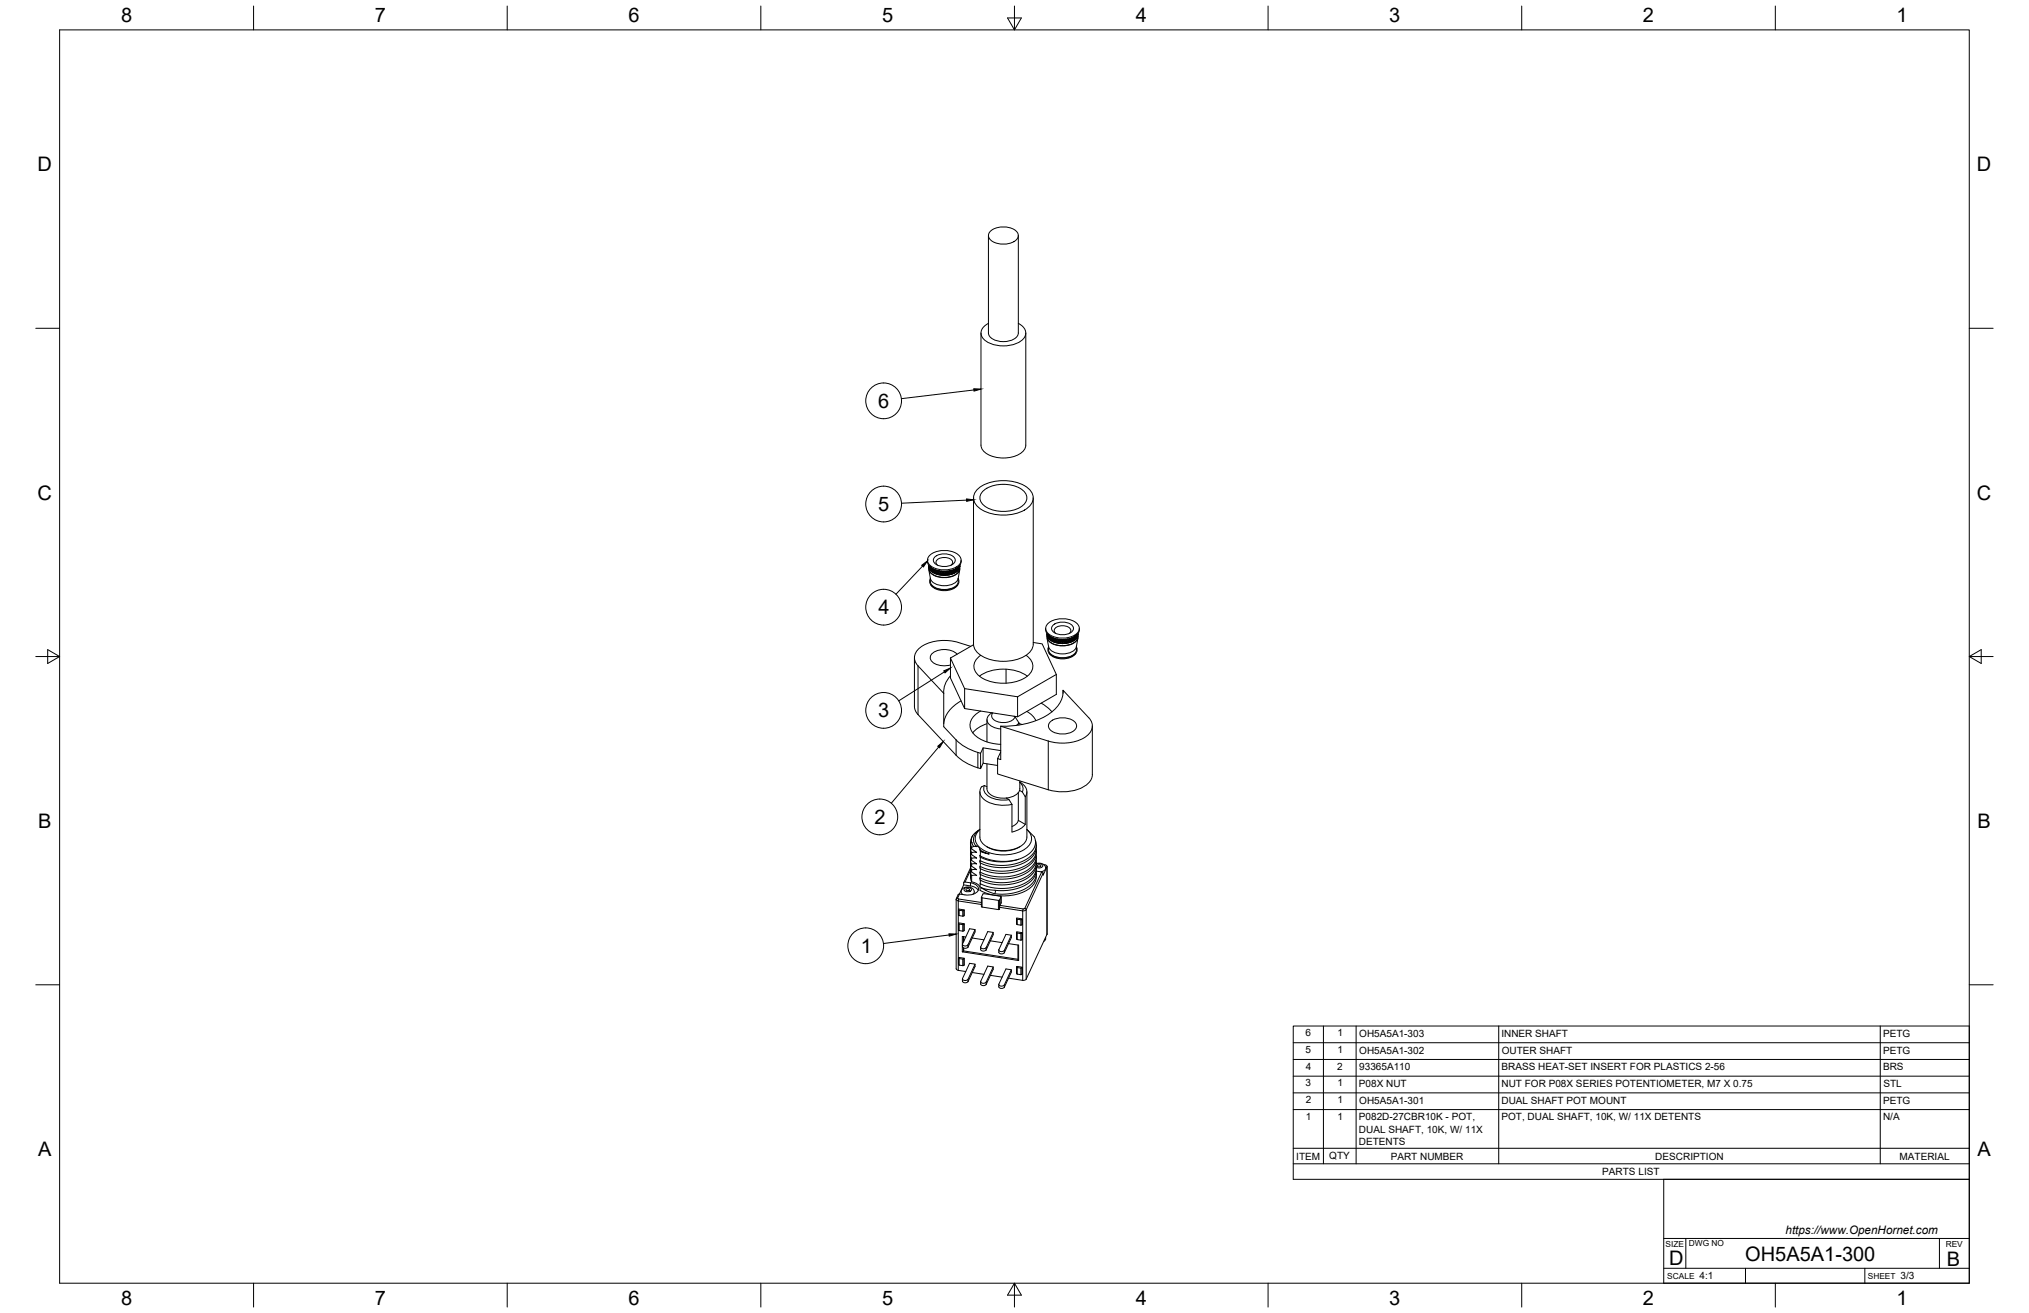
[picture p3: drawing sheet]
<svg xmlns="http://www.w3.org/2000/svg" width="864mm" height="559mm" viewBox="0 0 864 559" stroke-linecap="round" stroke-linejoin="round" font-family="sans-serif">
<!-- layer: Visible -->
<g fill="none" stroke="#000" stroke-width=".43">
<path d="M421.8 98.1a9.1 9.1 0 0 1 11.1 .6 2.91 2.91 0 0 1-2.1 4.5 8.5 8.5 0 0 1-9.9-2 2.44 2.44 0 0 1 .9-3.1zM420.7 100.2v41.5a5 5 0 0 0 5.2 3.6 7.2 7.2 0 0 0 7.4-2.9l.1-42.2M420.7 137.6a4.2 4.2 0 0 0-2.5 6.1 13 13 0 0 0 14.3 2.5 5.1 5.1 0 0 0 4-5.4l-1.4-2-1.7-1.2M417.5 141.7v47.7a6.3 6.3 0 0 0 5.5 5 13.4 13.4 0 0 0 12.7-2.7l.9-2.3v-47.7M414.4 211.9v62.2a7.3 7.3 0 0 0 5.4 6 18.5 18.5 0 0 0 18.5-2.5 5.1 5.1 0 0 0 1.5-3.5v-62.2M416.1 208.1a18.4 18.4 0 0 1 21.9 0 5 5 0 0 1-.9 8.3 18.8 18.8 0 0 1-21-.8 4.8 4.8 0 0 1 0-7.5zM418.3 209.2a14.3 14.3 0 0 1 17.6 0 4.1 4.1 0 0 1-1.8 6.8 14.7 14.7 0 0 1-15.8-1.4 3.7 3.7 0 0 1 0-5.4zM394.8 238.4a4.3 4.3 0 0 0 3.8 4.3 9.6 9.6 0 0 0 10.1-2.4l.4-1.9M395.5 236.6a10.1 10.1 0 0 1 12.8 0 2.98 2.98 0 0 1-1.3 4.7 10.4 10.4 0 0 1-11.5-1 2.65 2.65 0 0 1 0-3.7zM398 236.9a6.6 6.6 0 0 1 8.2 .5 2.46 2.46 0 0 1-2.3 3.5 5.7 5.7 0 0 1-6.6-2 1.83 1.83 0 0 1 .7-2zM395.3 240.8l.3 .6M395.3 240.6l.1 .1"/>
<path d="M395.3 240.8l.4 .3M395.3 240.9l-.1 .2M395.3 242.4l.7 3.8a6.2 6.2 0 0 0 6.9 3 5.1 5.1 0 0 0 4.9-3l.7-3.8M395.4 240.7l-.1 .1M395.4 241.4a4.2 4.2 0 0 0 4.4 4.3 8.3 8.3 0 0 0 8.5-2.7l.2-1.6M395.4 241.4l.1 .2M395.4 241.8h.1M395.4 241.7v.1M395.5 241.9a4.2 4.2 0 0 0 4.2 3.6 7.6 7.6 0 0 0 8.6-2.8l.1-.8M395.5 241.5l-.1 .2M395.6 241.4l-.4-.3 .2 .3M395.6 241.5l.5 .2"/>
<path d="M395.6 241.3l-.1 .2M395.6 241.5l.3 .5M395.6 241l.1 .1M395.7 241.1l-.1 .4M395.7 241.1l-.3 .6M395.7 241.1l-.1 .2M395.7 241.1h.1M395.8 242.2l.1 .3M395.8 241.1l-.2 .4M395.8 241.2h.1M395.8 241.2l.1 .1M395.8 241.2l.3 .5"/>
<path d="M395.9 242l-.1 .2M395.9 242l-.5-.3 .4 .5M395.9 242l-.2 .4M396 246.3a2.95 2.95 0 0 0 2.2 4.1 8.7 8.7 0 0 0 9.7-1.8l.3-1.1-.3-1.2M396 246a4 4 0 0 0 3.9 4.7 7 7 0 0 0 7.9-2.6l.1-2.1M396.1 241.7v.4M396.1 241.7l-.2 .3M396.1 241.7l.2-.2-.2 .6M396.1 241.7l-.3 .7 .1-.4M396.1 242.1l.5 .2M396.1 242.1l.3 .5M396.1 248.9l.3 .4"/>
<path d="M396.2 242.8l.3 .3M396.3 242.6l-.5-.2 .4 .4M396.3 242.6l-.1 .4M396.3 242.6l.1 .4M396.3 242.6l-.1 .2M396.4 241.6v.2M396.4 241.8l.5 .2M396.4 241.8l.2 .5M396.4 249.2a8.2 8.2 0 0 0 11 0M396.5 241.6l-.1 .2M396.6 242.3l.2 .4M396.7 242.3l-.3 .3"/>
<path d="M396.7 242.3l-.3 .7M396.8 243.3l.4 .3M396.8 242.7l.6 .1M396.8 242.6l.2 .5M396.9 242.9l.1 .2M397 242l-.2 .6M397 242l-.3 .3M397 243.1l-.6-.1 .4 .3M397 243.1l-.1 .4M397 243.1l.2 .5M397 243.1l.2 .4M397 243.1l-.2 .2"/>
<path d="M397 242l.2 .3M397 242l.4 .8M397.2 242.3l.6 .1M397.2 242.3l.2 .5M397.2 243.6l.3 .2M397.2 242.1v.2M397.4 242.8l.2 .3M397.4 242.8l-.2 .7M397.4 242.8l.4 .8M397.5 243.8l.5 .3M397.6 243.1l.6 .1M397.6 243.1l.2 .5"/>
<path d="M397.8 242.3v.1M397.8 242.4h.1M397.8 243.6l-.6-.1 .1 .3M397.8 243.6l-.1 .4M397.8 243.6l.2 .5M397.8 242.4l.3 .4M397.8 242.4l-.2 .7M397.8 243.6l-.3 .2M397.8 242.4l-.8 .7M397.8 242.4l.4 .8M398 244.1h.1M398 244.1l.4 .1"/>
<path d="M398.1 242.8h.6M398.1 242.7l.1 .5M398.1 242.5v.3M398.2 243.2l-.1 .7-.3-.3M398.2 243.2l1.4 .6M398.2 243.2l-.4 .4M398.2 243.2l.5 .8M398.4 244.2l.6 .2M398.6 242.7l.1 .1M398.7 242.7v.1M398.7 244l-.6-.1 .1 .3M398.7 244l-.1 .4"/>
<path d="M398.7 244l.3 .4M398.7 244l.4 .3M398.7 242.8l1 .3M398.7 242.8v1.2M398.7 242.8l.5 .7M398.7 244l-.3 .2M398.7 242.8l-.5 .4M398.8 242.7l-.1 .1M399 244.4h.1M399 244.4l1 .2M399.1 240.6a1.69 1.69 0 0 1-.6-2 1.69 1.69 0 0 1 1.6-1.1 4 4 0 0 1 5.4 1.8l-.7 1.3M399.1 243.1l.1 .4"/>
<path d="M399.1 242.8v.3M399.2 243.5l-.1 .8M399.2 243.5l.5 .7M399.2 243.5l-.5 .5M399.6 242.9l.1 .2M399.6 243.8l.1 .4M399.7 242.9v.1M399.7 243.1l-.1 .7M399.7 244.2l-.6 .1v.2M399.7 244.2l-.1 .5M399.7 244.2l.3 .4M399.7 243.1l.5 .2"/>
<path d="M399.7 243.1l.6 .7M399.7 244.2l-.3 .3M399.7 243.1l-.5 .4M399.9 242.9l-.2 .2M400 244.6h.1M400 244.6l.5 .1M400.2 243.3l.1 .5M400.2 243v.3M400.2 243.8h-.6M400.2 243.8l.5 .2M400.2 243.7v.8l-.5-.3M400.3 243.8l.5 .6"/>
<path d="M400.3 243.7l-.6 .5M400.5 244.7l.6 .1M400.7 243.1l.1 .1M400.8 244v.4M400.8 243.1v.1M400.8 244.4l-.6 .1v.3M400.8 244.4v.5M400.8 244.4l.3 .4M400.8 243.2l-.6 .1M400.8 243.2l.5 .3M400.8 243.2l.6 .7M400.8 244.4l-.3 .3"/>
<path d="M400.8 243.2l-.5 .6M400.8 243.2v.8M401 243.1l-.2 .1M401.1 244.8h.1M401.1 244.8h.5M401.3 243.4l.1 .5M401.4 243.9l.5 .6M401.4 243.9l-.6 .5M401.4 243.1l-.1 .3M401.4 243.9l-.7 .1M401.4 243.9l.5 .2M401.4 243.9l-.1 .7-.5-.2"/>
<path d="M401.6 244.8h.7M401.8 243.1l.1 .2M401.9 244.5l-.6 .4M401.9 244.5v.4M401.9 244.5l.4 .3M401.9 243.3l-.6 .2M401.9 243.3l.6 .2M401.9 243.3v.7M401.9 243.3l-.5 .6M401.9 244.5l-.3 .3M401.9 243.1v.2M401.9 244.1v.4"/>
<path d="M401.9 243.3l.6 .6M402.1 243.1l-.2 .2M402.3 244.8h.1M402.5 243.9v.7l-.6-.1M402.5 243.9l-.6 .2M402.5 243.9l.6 .1M402.5 243.9l.5 .5M402.5 243.9l-.6 .6M402.5 243.1v.3M402.5 243.4v.5M402.9 243.1l.2 .1M403 244.4l-.5 .5"/>
<path d="M403 244.4l.1 .5M403 244.4l.4 .3M403 243.2l-.5 .3M403 243.2l.7 .1M403 243.2l.6 .6M403 243.2l.1 .8M403 244.4l-.3 .4M403 243.2l-.5 .7M403.1 243.1l-.1 .1M403.1 244l-.1 .4M403.2 243.1l-.1 .1M403.4 244.7h.1"/>
<path d="M403.4 244.7l-1.1 .1M403.6 243.8h.6M403.6 243.8l-.5 .2M403.6 243.7l.5 .5M403.6 243.8l-.6 .6M403.6 243.7l.1 .8-.7-.1M403.6 243l.1 .3M403.7 243.3l-.1 .5M403.8 244.6l-.4 .1M404 242.9l.1 .2M404.1 244.2l-.5 .6M404.1 244.2l.1 .5"/>
<path d="M404.1 244.2l.3 .3M404.1 243.1l-.4 .2M404.1 244.2l.7 .1M404.1 243.1h.7M404.1 243.1l.5 .4M404.1 244.2l-.3 .4M404.1 243.1l-.5 .7M404.1 243.1l.1 .7M404.2 242.9l-.1 .1M404.2 243.8l-.1 .4M404.3 242.9l-.2 .2M404.4 244.5h.1"/>
<path d="M404.4 244.5l-.6 .1M404.6 243.5l.5 .5M404.6 243.5l-.4 .3M404.6 243.5l-.5 .7M404.6 243.5l.2 .8M404.7 242.8l.1 .3M404.8 243.1l-.2 .4M404.9 244.4l-.5 .1M405.1 242.7l.1 .1M405.1 242.8l-.5 .7M405.1 242.8l.2 .7M405.2 242.8l.4 .4"/>
<path d="M405.2 244l-.5 .5M405.2 244v.4M405.2 244l.2 .2M405.2 242.8l-.4 .3M405.2 244l-.3 .4M405.2 242.7v.1M405.3 242.7l-.1 .1M405.3 243.5h-.7M405.3 243.5l-.2 .5M405.4 244.2l-.5 .2M405.6 243.2l-.3 .3M405.6 243.2l-.5 .8"/>
<path d="M405.6 243.2l.5 .4M405.6 243.2l.2 .7-.6 .1M405.7 242.5l.1 .3M405.8 242.8h-.6M405.8 242.7l-.2 .5M405.8 244.1l-.4 .1M406.1 243.6l-.3 .4M406.1 243.6l-.4 .6M406.1 243.6l.1 .4M406.1 243.6l.2 .2M406.1 242.4l-.3 .4M406.1 242.4l-.5 .8"/>
<path d="M406.1 242.4l.4 .4M406.1 242.4l.2 .7M406.1 242.4h.1M406.1 242.3v.1M406.3 243.1l-.2 .5M406.3 243.1l-.7 .1M406.3 243.8l-.5 .3M406.5 242.8l-.2 .3M406.5 242.8l.4 .3M406.5 242.8l-.4 .8M406.5 242.8l.2 .7-.6 .1M406.6 242.1l.1 .2"/>
<path d="M406.7 242.3l-.6 .1M406.7 242.3l-.2 .5M406.8 242l-.1 .3M406.9 242l-.4 .8M406.9 243.1l-.4 .7M406.9 243.1l.1 .4M406.9 243.1l.2 .2M406.9 242l.3 .3M406.9 243.1l-.3 .5M406.9 242l.2 .6M407 242.9l-.2 .2M407.1 243.3h.1"/>
<path d="M407.1 243.3l-.8 .5M407.1 242.6l-.2 .5M407.1 242.7l-.6 .1M407.2 242.3l.3 .3M407.2 242.3l-.1 .4M407.2 242.3l.2 .7-.5 .1M407.4 241.8h.1M407.4 241.8l-.5 .2M407.5 241.8l-.3 .5M407.5 242.6l.2 .2M407.6 242.8h.1M407.6 243l-.1-.4-.4 .7"/>
<path d="M407.7 242.8l-.3 .3M407.7 248.9l-.3 .4M407.8 242.1l-.6 .2M407.8 241.7v.4M407.8 241.7l-.2-.1 .2 .5M407.8 241.7l.2 .3M407.8 242.1l-.3 .5M407.8 241.7l.2 .7-.5 .2M408 242l.1 .2M408 241.2h.1M408 241.2l-.1 .1M408 241.2l-.2 .5"/>
<path d="M408.1 242.2h.1M408.1 241.1l.4 .3M408.1 242.2l-.1 .3M408.1 241.1h.1M408.1 242.4l-.1-.4-.3 .8M408.2 241.1l.1 .2M408.2 241.1v.4M408.2 241.1l.2 .6M408.2 241v.1M408.2 241.5l-.4 .2M408.2 241.3l.1 .2M408.3 241.5l-.3 .5"/>
<path d="M408.3 241.4l.3-.3-.1 .3M408.3 241.5l-.2 .7M408.4 241.5v.3M408.4 241.8h.1M408.4 241.7l-.4 .3M408.5 240.6l.1 .2M408.5 240.9l.1 .2M408.6 240.8l-.4 .3M408.6 240.8l-.3 .6M389.2 279.9v20.7l.4 1.8 1.1 1.7 16.3 17.3a22.1 22.1 0 0 0 10.4 5.7M407.4 278.4a8.2 8.2 0 0 0-11.1 .3 2.9 2.9 0 0 0 2.3 4.1l3.4 .6 2.5-.4M413.2 275.1l-5.2-1.7a18.7 18.7 0 0 0-16.9 2.7 4.8 4.8 0 0 0-.4 7.3l11 11.7"/>
<path d="M414.4 274.4l-9.9 5.7v8.4l6.1 13.1v-8.5l-6.1-13M417.4 278.9a5.1 5.1 0 0 0-2.9 4.6 5.1 5.1 0 0 0 2.8 4.6 18.7 18.7 0 0 0 20.4-.7 5 5 0 0 0-1-8.5M439.8 273.4l3.8 .6 6 13v8.5l-16.5 9.6M445.1 267.5a4.3 4.3 0 0 0 3.8 4.2 9.6 9.6 0 0 0 10.1-2.4l.4-1.8M445.6 269.9l.4 .3M445.6 269.6l.3 .8M445.6 269.9l-.1 .2M445.6 271.5l.7 3.8M445.7 270.8l.3 .4M445.7 270.8h.1M445.8 270.9v.2M445.8 271.1a5.1 5.1 0 0 0 5.3 3.6 7.3 7.3 0 0 0 7.5-3l.1-.6"/>
<path d="M445.8 265.6a10.1 10.1 0 0 1 12.8 0 2.98 2.98 0 0 1-1.3 4.8 10.4 10.4 0 0 1-11.5-1.1 2.65 2.65 0 0 1 0-3.7zM445.8 270.5l-.1 .3M445.9 270.4l-.4-.3 .3 .5M445.9 270.5l.5 .3M445.9 270.4l-.1 .1M445.9 270.5l.3 .5M445.9 270l.1 .2M446 270.2l-.1 .3M446 270.2l-.3 .6M446 270.1l-.1 .3M446 270.1h.1M446 271.2l.2 .3"/>
<path d="M446.1 270.2l-.2 .3M446.2 271.1l-.2 .3M446.2 271.1l-.1 .3M446.2 271l-.1 .2M446.2 270.3l.2 .5M446.3 275.1a4 4 0 0 0 3.9 4.6 7 7 0 0 0 7.9-2.6l.1-2M446.3 275.4a2.95 2.95 0 0 0 2.3 4 8.7 8.7 0 0 0 9.6-1.8l.3-1.1-.3-1.1M446.3 275.2a6.2 6.2 0 0 0 6.9 3.1 5.1 5.1 0 0 0 4.9-3.1M446.4 270.8l-.3 .6M446.4 270.8v.3M446.4 271.1l.5 .2M446.4 271.1l.2 .5"/>
<path d="M446.4 270.8l-.2 .3M446.4 270.8l.2-.3-.2 .6M446.4 277.9a8 8 0 0 0 11.3 .4M446.6 271.7l-.5-.3 .7 .7M446.6 271.7l-.1 .3M446.7 270.6v.2M446.7 270.8l.5 .2M446.7 270.8l.2 .5M446.8 270.7l-.1 .1M446.9 271.3l.2 .4 .6 .1M446.9 271.3l-.2 .7-.1-.3M447.1 272.4l.4 .3"/>
<path d="M447.2 271.9l.1 .3M447.3 272.2l-.6-.2 .4 .4M447.3 272.2l-.1 .4M447.3 272.2l.2 .5M447.3 271l-.2 .7 .2 .5M447.3 271l-.8 .8M447.3 271l.2 .4M447.3 272.2l-.2 .2M447.3 271l.4 .8M447.5 271.4l.2 .4M447.5 271.4l.6 .1M447.5 272.7l.3 .2"/>
<path d="M447.5 271.2v.2M447.7 271.8l.2 .4M447.7 271.8l-.2 .7-.2-.3M447.7 271.8l.4 .8M447.7 271.8l-.4 .4M447.8 272.9l.5 .2M447.9 272.2l1.6 .4M447.9 272.2l.2 .4M448 271.4l.1 .1M448.1 271.4v.1M448.1 272.6l-.6-.1 .1 .3M448.1 272.6l-.1 .5"/>
<path d="M448.1 272.6l.2 .5M448.1 271.5l.3 .3M448.1 271.5l-.2 .7M448.1 271.4l-.4 .4M448.1 271.4l.4 .8M448.1 272.6l-.3 .2M448.3 273.1l.4 .2M448.3 266a6.6 6.6 0 0 1 8.3 .4 2.46 2.46 0 0 1-2.4 3.5 5.7 5.7 0 0 1-6.5-1.9 1.83 1.83 0 0 1 .6-2zM448.4 273.1h.1M448.4 271.8h.6M448.4 271.8l.1 .4M448.4 271.5v.3"/>
<path d="M448.5 272.2l-.1 .8-.3-.4M448.5 272.2l-.4 .4M448.5 272.2l.5 .8M448.7 273.3l.6 .2M448.9 271.7l.1 .1M449 271.7v.1M449 273h-.6l.1 .2M449 273l-.1 .4M449 273l.3 .5M449 271.8l1 .3M449 271.8l-.5 .4M449 271.8v1.2"/>
<path d="M449 271.8l.5 .8M449 273l-.3 .2M449.1 271.7l-.1 .1M449.3 273.5l.4 .1M449.3 273.4h.1M449.4 269.6a1.69 1.69 0 0 1-.6-1.9 1.69 1.69 0 0 1 1.7-1.1 4 4 0 0 1 5.3 1.8l-.7 1.2M449.4 271.8v1.5l-.4-.3M449.5 272.6l.4 .3M449.5 272.6l.5 .7M449.5 272.6l-.5 .4M449.7 273.6l.6 .1M449.9 271.9l.1 .2"/>
<path d="M449.9 272.8l.1 .5M450 271.9v.2M450 272.1l-.1 .7M450 273.3h-.6l.1 .3M450 273.3v.4M450 273.3l.3 .4M450 273.3l.5 .2M450 272.1l1.1 .2M450 272.1l.6 .7M450 273.3l-.3 .3M450 272.1l-.5 .5M450.2 272l-.2 .1"/>
<path d="M450.3 273.7h.1M450.3 273.7h.5M450.5 272l.1 .8M450.6 272.8l-.7 .1M450.6 272.8l.5 .2M450.6 272.8l-.1 .7M450.6 272.8l.5 .6 .6-.5M450.6 272.8l-.6 .5M450.8 273.7l.6 .1M451 272.1l.1 .2M451.1 273v.4M451.1 272.1v.2"/>
<path d="M451.1 273.5h-.6v.3M451.1 273.5v.4M451.1 273.5l.3 .3M451.1 273.5l.5 .2M451.1 272.3l.5 .2M451.1 272.3l.6 .6M451.1 273.4l-.3 .3M451.1 272.3v.7M451.1 272.3l-.5 .5M451.3 272.1l-.2 .2M451.4 273.8h.1M451.4 273.8l.5 .1"/>
<path d="M451.7 272.5v.4M451.7 272.1l-.1 .4M451.7 272.9l-.6 .1M451.7 272.9l.5 .2M451.7 272.9l.5 .6M451.7 272.9v.7M451.9 273.9h.7M452.1 272.2l.1 .1M452.2 273.5l-.5 .4M452.2 273.5v.4M452.2 273.5l.4 .4M452.2 272.3l-.6 .2"/>
<path d="M452.2 273.5l.6 .2M452.2 272.3l.6 .2M452.2 272.3v.8M452.2 272.3l-.5 .6M452.2 273.5l-.3 .3M452.2 272.2v.1M452.2 273.1v.4M452.2 272.3l.6 .6M452.4 272.2l-.2 .1M452.6 273.8h.1M452.8 272.9l-.6 .2M452.8 272.9l.6 .1"/>
<path d="M452.8 272.9v.7M452.8 272.1v.4M452.8 272.9l.6 .5M452.8 272.9l-.6 .6M452.8 272.5v.4M453 273.8l-.4 .1M453.2 272.1l.2 .9M453.3 273.5l-.5 .4M453.3 273.5l.1 .4M453.3 273.5l.4 .2M453.3 272.3l-.5 .2M453.3 273.5h.7"/>
<path d="M453.3 272.3l.7 .1M453.4 272.3l.5 .5M453.4 273.4l-.4 .4M453.4 272.3l-.6 .6M453.4 272.1v.2M453.4 273l-.1 .4M453.5 272.1l-.2 .2M453.7 273.7h.1M453.7 273.7l-.7 .1M453.9 272.8l.6 .1M453.9 272.8l-.5 .2M453.9 272.8l.5 .5"/>
<path d="M453.9 272.8l-.5 .6M453.9 272.8l.1 .7M454 272v.4M454 272.4l-.1 .4M454.1 273.7h-.4M454.3 272l.1 .1M454.4 273.3l-.5 .5M454.4 273.3l.1 .4M454.4 273.3l.3 .3M454.4 272.1l-.4 .3M454.4 272.1l.6 .5M454.4 273.3l-.3 .4"/>
<path d="M454.4 272.1l-.5 .7M454.5 272.1l.1 .7M454.5 271.9l-.1 .2M454.5 272.8l-.1 .5M454.6 271.9l-.2 .2M454.7 273.5h.1M454.7 273.6l-.6 .1M455 272.6l.5 .4M455 272.6l-.5 .3M455 272.6l-.6 .7M455 271.8l.1 1.5h-.7M455.3 271.7l.1 .1"/>
<path d="M455.4 271.8l.5 .4M455.4 273l-.4 .6M455.4 273l.1 .4M455.4 273l.3 .3M455.4 271.8l-1 .3M455.5 271.8l-.5 .8M455.5 271.8v1.2M455.5 273l-.3 .4M455.5 271.7v.1M455.7 273.3l-1 .3M455.9 272.2l-.5 .8M455.9 272.2l.5 .4"/>
<path d="M455.9 272.2l.2 .8h-.7M456 271.5l.1 .3M456.1 271.8h-.7M456.1 271.8l-.2 .4M456.4 271.4l-.5 .8M456.4 271.4l.4 .4M456.4 272.6l-.3 .5M456.4 272.6l-.4 .6M456.4 272.6l.1 .5M456.4 272.6l.2 .3M456.4 271.5l-.3 .3M456.4 271.5l.2 .7"/>
<path d="M456.4 271.4v.1M456.5 272.2l-1.5 .4M456.6 272.2l-.2 .4M456.6 272.9l-.9 .4M456.8 271.8l-.3 .4M456.8 271.8l.4 .4M456.8 271.8l-.4 .8M456.8 271.8l.2 .7-.6 .1M456.9 271.2l.1 .2M457 271.4l.2-.4-.4 .8M457 271.4l-.6 .1M457 271.4l-.2 .4"/>
<path d="M457.2 272.2l-.3 .6M457.2 272.2l.1 .4M457.2 272.2l.2 .2M457.2 271l.3 .3M457.2 272.2l-.2 .5M457.2 271l.2 .7M457.3 271.9l-.1 .3M457.4 272.4h.1M457.4 272.4l-.8 .5M457.4 271.7l-.6 .1M457.4 271.7l-.2 .5M457.5 271.3l.2 .7-.5 .2"/>
<path d="M457.5 271.3l.3 .3M457.7 270.7v.1M457.7 270.8l-.5 .2M457.7 270.8l-.2 .5M457.8 270.6l-.1 .2M457.8 271.7l.2 .1M457.9 272l-.1-.3-.4 .7M458 271.8h.1M458 271.8l-.3 .3M458 277.9l-.3 .4M458 271.1l-.6 .6M458.1 271.1l-.3 .5"/>
<path d="M458.1 270.8l-.1 .3M458.1 270.8l.2 .6-.5 .3M458.1 270.8l-.2-.2 .2 .5M458.1 270.8l.2 .3M458.3 271.1l.1 .1M458.3 270.3h.1M458.3 270.3h-.1M458.3 270.3l-.2 .5M458.4 270.2l.2 .3M458.4 271.2h.1M458.4 271.2l-.1 .3M458.4 270.1h.1"/>
<path d="M458.4 271.4l-.1-.3-.3 .7M458.4 270.1l.2 .4M458.5 270.2l.2 .6M458.5 270v.2M458.5 270.5l-.2 .5M458.6 270.5l-.5 .3M458.6 270.5l-.2 .7M458.7 270.5v.2M458.7 270.9v.2M458.7 270.7v.1M458.7 270.8l-.4 .3M458.7 270.8h.1"/>
<path d="M458.8 270.4a4.2 4.2 0 0 1-4.5 4.3 8.3 8.3 0 0 1-8.5-2.6l-.1-1.7 .5 .7M458.8 271.5l-.7 3.8M458.8 269.9l-.2 .5 .3-.5-.5 .3M458.9 269.6v.3M458.9 270.1l-.3 .5M401.7 295.1v14.2l5.3 5.6a22.4 22.4 0 0 0 10.4 5.7l1-2.3 7.5 1.1M404.5 287.6a10 10 0 0 0-2.8 7.5M409 298.3a13.3 13.3 0 0 0-7.3 9.7M410.6 293.1l22.5 3.4v8.6l-22.5-3.5M416.9 287.8a18.8 18.8 0 0 1 20.4 0M428.2 284.8v6M443.2 299.2l2.5 1.7 2 2"/>
<path d="M449.6 287l-16.5 9.5M452.5 293.8a12.3 12.3 0 0 1-7.5 11 37.3 37.3 0 0 1-19.1 4.3M452.5 295.1v-1.3l10.9 11.7a5 5 0 0 1-1.2 8 19.3 19.3 0 0 1-16 1.9l-20.3-6.3M417.4 302.6a6.3 6.3 0 0 0-3.8 8.7 15.3 15.3 0 0 0 12.3 5.5M418.4 318.3v6.5l6.2 1M420.1 308a12.4 12.4 0 0 0-6.1 3.9M420.1 306.3v9.5M422.2 303.4a3.1 3.1 0 0 0-2.1 3.1 3.1 3.1 0 0 0 2.4 2.8l3.4 1M422.5 303.4a2.32 2.32 0 0 0 1.8 3.7 6.8 6.8 0 0 0 7.5-1.6l.2-.5M425.9 309.1v14.2l-1.3-.4 1.3-2.9M431.6 304.8l2.1 2.8v1M433.7 307.6l-1.1 1.1"/>
<path d="M433.7 307.9l1.3 .5M437 302.8a8.6 8.6 0 0 1 3.9 3.9M447.3 307a8.6 8.6 0 0 1 10.4 .5 2.74 2.74 0 0 1-2 4.3 8 8 0 0 1-9.3-2 2.3 2.3 0 0 1 .9-2.8zM464.9 308.9v20.8M417.1 337v19.2a6.1 6.1 0 0 0 4.9 5 14 14 0 0 0 14.3-2.7l.8-2.3v-19.2M417.4 320.6v6.5l1-2.3M419 334.3l-.8 .4a1.9 1.9 0 0 0-1.1 2.3 7.2 7.2 0 0 0 6.4 5.4l4.1 .3 3.1-.4M419 334.3l1.1 .6M419 334.3a3.9 3.9 0 0 0 2.9 5.2 13.5 13.5 0 0 0 7.6 .8M420.1 325.1v10.6a5.7 5.7 0 0 0 5.9 4l2.3-.1M424.6 322.9v6.5l21.6 6.7a18.6 18.6 0 0 0 17.1-2.8l1.4-2.1 .2-1.5M428.3 339.7l1.2 .6 1.2 2"/>
<path d="M433.4 337.4v11.7M434 336.4a6.1 6.1 0 0 1-5.7 3.2M434 336.4l1.1 .7 1.3 2M434.1 333l1.2 1.7 .2 1.2-.4 1.2M434.1 332.8a4.3 4.3 0 0 1 2.3 6.3M434.1 332.4l-.1 4M436.4 339.1v11.7M413.1 358.5l.5 2.8M413.6 358.7h.1M414 355.6a4.9 4.9 0 0 0-.5 5M414 355.6l-.6 2.4 1.1 2.2M416.5 353.4l-2.5 2.2"/>
<path d="M417.1 353.1a4.9 4.9 0 0 0 1 8.4 18.1 18.1 0 0 0 18.8-.6 4.7 4.7 0 0 0 .2-7.8M417.1 352.9l-1.8 1.7-.8 1.6-.1 2 .9 1.9M430.7 342.3v11.8a9.2 9.2 0 0 0 5.7-3.3M433.4 349.1l3 1.7M433.4 349.1l-.6 1.3-2.1 1.4M437.1 353l3.1 3.3 .5 1.7-.2 2-.8 1.5-1.7 1.9-2.4 1.5-2.1 .8M440.7 357.6l.3 2.6-1 2.6-2.3 2.4-3.3 1.7-4.6 1.2-4.6 .2-4.5-.7-3.5-1.4M441.1 359.6l-.3 2.7-1.4 2.3-2.7 2.1-3.8 1.7-5.5 .9-4.3-.3-5-1.3-.9-.5v-1M410.2 376.6l4.2 .8 1.4 .8 .6 .7M410.3 375.5l2.8 .2a2.86 2.86 0 0 1 3.2 3.3 5.5 5.5 0 0 1-5.6 1.8l-2.3-.3 1.8-3.9zM411.2 378.4a.82 .82 0 0 1 .8-.3 .82 .82 0 0 1 .6 .7 .82 .82 0 0 1-.8 .3 .82 .82 0 0 1-.6-.7zM413.1 373.2l.4 2.1"/>
<path d="M413.1 368.2v1.4l.5 1.5M413.1 365.7v1.5l.5 1.5M413.1 363.3v1.4l.5 1.5M413.1 360.8v1.6l.5 1.4M413.1 369.4l-2.9 6.2M413.1 370.6v2.6M413.1 369.9l.5 5.4 2 .7 1.6 1.6M413.1 367.4v1.4l.5 1.4M413.1 365v1.4l.5 1.3M413.1 362.5v1.4l.5 1.4M413.1 360.1l.1 1.6 .4 1.1M417.2 374v.1"/>
<path d="M417.2 371.5v.1M417.2 369.1v.1M417.2 366.6v.2M417.2 364.2a22.1 22.1 0 0 0 16.3 1.5M417.2 364.2v.1M417.2 361.7l3.7 1.7-3.6-1.1M417.3 374.6l-.1 1.4M417.3 372.1l-.1 1.5M417.3 369.7l-.1 1.5M417.3 367.2l-.1 1.5M417.3 364.8l-.1 1.4M417.7 362.5h.1"/>
<path d="M418.2 362.7h.1M419.3 363.1h.1M419.5 378.9h.1M420 360.3a14.4 14.4 0 0 0 14.1 0M423.8 378.9l-.4 1.5M433.5 365.7l-3 .8-3.7 .3-3.1-.1-3.6-.7-2.9-1.3 .1-2.4-.8-1.8-.9-.4h-.3l.4 .2h-1.5l-.6 .3v.7l2.1 1.5h-2.1v1l2.1 1.4-2.1 .1v.9l2.1 1.5h-2.1v1l2.1 1.4-2.1 .1v.9l2.1 1.5h-2.1M441 368.7l-.1 2.2-1.1 2-2.2 2.2-2.5 1.3-4.6 1.4-4.8 .3-4.7-.6-3.8-1.5v2.9a21.4 21.4 0 0 0 21.1-.8l2-2.3 .8-2.6M441 361.3l-.2 2.6-1.6 2.4-2.2 1.8-3.9 1.7-3.8 .8-4.4 .1-4.4-.7-3.3-1.3M441 363.8l-.2 2.5-1.7 2.5-2.3 1.8-3.6 1.6-3.8 .8-4.8 .2-3.5-.6-3.9-1.4M441 366.2l-.2 2.6-1.5 2.3-2.5 2-3.4 1.5-4.2 .9-4.4 .1-4.2-.7-3.4-1.3M441.1 370.7h.1M441.1 369.4l-.3 2.5-1.3 2.3-2.3 2-3.5 1.7-4.3 1-4 .2-4.1-.4-3.7-.9 2.7 1.5 3.1 1.1 5.1 .1 4.4-.8 3.7-1.6 2.6-2 1.5-2.2 .3-2.8"/>
<path d="M441.1 362.1l-.4 2.8-1.7 2.6-2.6 1.9-4 1.5-4.7 .8-4.9-.2-5.1-1.6-.5-.3v-.9M441.1 364.5l-.3 2.7-1.4 2.3-2.3 1.9-4 1.8-5.2 .9-4.6-.1-5.4-1.5-.7-.4v-.9M441.1 367l-.3 2.6-1.7 2.6-2.4 1.9-3.8 1.6-4.7 .9-5.1-.2-5.2-1.5-.7-.4v-.9M441.1 371.9v1.3M441.2 367.5l1.2-.2 1.5 .4 .7 .6 .5 1a1.67 1.67 0 0 1-2.1 1.7M441.5 368.3a.82 .82 0 0 1 .9-.3 .82 .82 0 0 1 .6 .7 .82 .82 0 0 1-.8 .3 .82 .82 0 0 1-.7-.7zM444.3 368l.9 .2 .5 .4-1.7 3.9-.3-1.3-2.6-.5M445.7 368.7v28.8M407.9 393l.1 2.8 1.8 .5 .6-.4v-2.8l-2.3-.3-.2 .2 1.9 .5 .5-.2M408 387.1l.3 .3M408.1 386.9l2.3 .3-.2 2.6-2.2-.2zM408.4 380.5l-.6 .2-.8 2v29.6l.5 .6 3.6 .6"/>
<path d="M409.6 398.5l1.5 .3M410.2 398.7v2M410.4 387.2l-.4 .4-1.8-.2M410.4 393.1l-.1 .2M413.8 399.2l5 .8M414 380.6l.7-1-.4-1.1-1.3-.9-1.5-.1-1.2 .3-1 .9-.2 1.2 .8 .8M415 395.6l-3 6.5a1.33 1.33 0 0 1-2.3-.4l3-6.4 2.3 .3v1l-3 6.5a1.45 1.45 0 0 1-2.3-.2l-.1-1M418.3 380.5l-.6 1.3M418.4 380.5l.4-.1 7 1M422.7 396.8l-3 6.5a1.31 1.31 0 0 1-2.3-.4l3-6.4 2.3 .3v1l-3 6.5a1.47 1.47 0 0 1-2.3-.2v-1M425.8 381.4l.3 .3M426.1 381.7l-.6 1.3-.5 .2-7-1.1-.3-.3"/>
<path d="M426.1 381.6v2.7l-.9 2.8-7.4-1.1-.1-4.1M430.5 398l-3 6.5a1.31 1.31 0 0 1-1.3 .5 1.31 1.31 0 0 1-1-.9l3-6.4 2.3 .3v1l-3 6.5a1.45 1.45 0 0 1-2.4-.2v-1M432.7 396.9v2.7l1.8 .5M432.7 391l.1 2.4 1.7 .3M432.7 390.9l.1-.2 2.3 .4v2.3l-.6 .3M432.7 390.9l.3 .3M433 391.2l1.5 .3M434.5 397.3l-1.8-.5 .1-.2 2.3 .3-.1 3M435 397.2l-.5 .1M435 399.9l-.5 .2M435.1 391.1l-.6 .3M435.1 396.9l-.1 .3"/>
<path d="M445.1 398.9l-.1 .9-.8 .9M445.7 397.5l-9.1 19.5-1.3 .2-6-.9M407.9 407.7l.1 2.8 1.8 .5 .6-.4v-2.8l-2.3-.3-.2 .2 1.9 .5 .6-.4M409.6 416.6v1M410.2 403.5v1.2M413.8 413.9l5 .8M415 410.3l-3 6.5a1.33 1.33 0 0 1-2.3-.4l3-6.4 2.3 .3v1l-3 6.5a1.47 1.47 0 0 1-2.3-.2M421.5 415.1l5 .8M421.5 400.4l5 .8M422.7 411.5l-3 6.5a1.31 1.31 0 0 1-2.3-.4l3-6.4 2.3 .3v1l-3 6.5a1.45 1.45 0 0 1-2.3-.2v-1M429.3 401.6l4.3 .7M430.5 412.7l-3 6.5a1.31 1.31 0 0 1-1.3 .5 1.31 1.31 0 0 1-1-.9l3-6.4 2.3 .3v1l-3 6.5a1.47 1.47 0 0 1-2.4-.2v-1"/>
<path d="M432.7 411.6v2.7l1.8 .5M433.3 402.2v6.4l.3 .2-24-3.7 .6-.4 23.1 3.6M434.5 412l-1.8-.5 .1-.2 2.3 .3v2.8l-.6 .4M435 411.8l-.5 .2M435.1 411.6l-.1 .3"/>
</g>
<!-- layer: Visible Narrow -->
<g fill="none" stroke="#000" stroke-width=".43">
<path d="M390.7 283.4v20.7M407 314.9v6.5M446.2 315.4v20.7M416.2 320.2v6.6M410.5 378.2a1.87 1.87 0 0 1 3 .6 1.81 1.81 0 0 1-3.2-.3zM413.1 370.4l-2.3 5M413.1 375.7v1.3M420.7 363.4h.1M441.1 367.9a1.68 1.68 0 0 1 2.7 .9 2.23 2.23 0 0 1-2.7 .3M443.4 371.1l-7.2 15.5M444 371.7l-7.2 15.5v29.5M445.6 368.9v28.8"/>
<path d="M407 382.7l.9 .7M407 382.4a.66 .66 0 0 1 .9 .2 .66 .66 0 0 1 0 .8M407.9 383.4v29.6M407.9 383.4l9.8 1.5M408 382.6l9.7 1.5M408.2 387.4v2.3M408.2 393.3v2.7M408.4 380.5l-.8 1.7M409.6 398.5v6.6M409.8 387.6v2.3M409.8 393.5v2.8M410.1 398.6v2.3"/>
<path d="M410.3 387.5v2.2M410.3 393.3v2.8M418 382.1v3.9M425 383.2v3.9M425.4 383v3.1l9.9 1.6v29.5M425.6 385.3l9.9 1.5 .7-.2M426.1 381.7v2.6M433 391.2v2.3M433 397.1v2.8M434.5 391.5v2.2M434.5 397.3v2.8M435 391.3v2.3"/>
<path d="M435 397.2v2.7M435.5 386.8l-.2 .8h.9l.6-.4M436.2 386.6l.6 .6M408.2 408v2.7M409.8 408.2v2.8M410.1 403.4v1.5M410.3 408.1v2.7M412 402.1v1M412 416.8v1M419.7 403.3v1M419.7 418v1M427.5 404.5v1"/>
<path d="M427.5 419.2v1M433 411.8v2.8M433.6 402.3v6.5M434.5 412v2.8M435 411.9v2.7"/>
</g>
<!-- layer: Border -->
<g fill="none" stroke="#000" stroke-width=".43">
<path d="M25.4 12.7h812.8v533.4h-812.8zM107.9 2.6v10.1M215.9 2.6v10.1M323.8 2.6v10.1M428.8 7.6h5.9l-2.9 5.1zM431.8 2.6v10.1M539.7 2.6v10.1M647.7 2.6v10.1M755.6 2.6v10.1M15.2 139.7h10.2M838.2 139.7h10.1M15.2 279.4h10.2"/>
<path d="M20.3 276.5l5.1 2.9-5.1 3zM838.2 279.4l5.1-2.9v5.9zM838.2 279.4h10.1M15.2 419.1h10.2M838.2 419.1h10.1M107.9 546.1v10.2M215.9 546.1v10.2M323.8 546.1v10.2M431.8 546.1l2.9 5.1h-5.9zM431.8 546.1v10.2M539.7 546.1v10.2M647.7 546.1v10.2"/>
<path d="M755.6 546.1v10.2"/>
</g>
<!-- layer: Titleblock -->
<path d="M708.1 501.9h130.1v44.2h-130.1zM708.1 539.8h130.1M708.1 527.1h130.1M717.5 527.1v12.7M742.9 539.8v6.3M793.7 539.8v6.3M825.5 527.1v12.7" fill="none" stroke="#000" stroke-width=".43"/>
<!-- layer: Parts Lists -->
<path d="M550.4 436.7h287.8v65.2h-287.8zM563.3 436.7v58.6M577.2 436.7v58.6M637.9 436.7v58.6M800.3 436.7v58.6M550.4 458h287.8M550.4 450.9h287.8M550.4 443.8h287.8M550.4 472.2h287.8M550.4 465.1h287.8M550.4 495.3h287.8M550.4 488.7h287.8" fill="none" stroke="#000" stroke-width=".43"/>
<!-- layer: Balloons -->
<g fill="none" stroke="#000" stroke-width=".43">
<circle cx="376.1" cy="170.6" r="7.6"/>
<circle cx="376.1" cy="214.5" r="7.6"/>
<circle cx="376.1" cy="258.4" r="7.6"/>
<circle cx="376.1" cy="302.3" r="7.6"/>
<circle cx="374.5" cy="347.7" r="7.6"/>
<circle cx="368.5" cy="402.5" r="7.6"/>
</g>
<!-- layer: 0 -->
<path d="M414.5 165.5l3.1 .1-3 .9zM411.4 212.3l3 .4-3 .7zM392.3 240.6l2.5-1.9-1.8 2.6zM401.7 285.5l2.8-1.2-2.3 2.1zM399.1 317.6l2.4-2-1.6 2.6zM403.9 397.4l3.1 .1-3 .9z" fill="#000" stroke="#000" stroke-width=".43"/>
<path d="M414.5 166l-30.8 3.7M411.4 212.9l-27.7 1.3M392.7 240.9l-11.4 12M402 285.9l-19.5 12.4M399.5 317.9l-20.1 23.9M404 397.9l-28 3.7" fill="none" stroke="#000" stroke-width=".43"/>
<g font-size="8.5">
<text x="51.6" y="9.4">8</text>
<text x="159.5" y="9.4">7</text>
<text x="267.5" y="9.4">6</text>
<text x="375.4" y="9.3">5</text>
<text x="483.4" y="9.4">4</text>
<text x="591.3" y="9.4">3</text>
<text x="699.3" y="9.4">2</text>
<text x="807.2" y="9.4">1</text>
<text x="16" y="72.9">D</text>
<text x="841.4" y="72.9">D</text>
<text x="373.8" y="173.6">6</text>
<text x="16" y="212.6">C</text>
<text x="841.4" y="212.6">C</text>
<text x="373.7" y="217.5">5</text>
<text x="373.9" y="261.5">4</text>
<text x="373.7" y="305.4">3</text>
<text x="16.2" y="352.3">B</text>
<text x="372.2" y="350.7">2</text>
<text x="841.7" y="352.3">B</text>
<text x="366.4" y="405.6">1</text>
<text x="16.2" y="492">A</text>
<text x="841.7" y="492">A</text>
<text x="710.4" y="538.4">D</text>
<text x="742.8" y="536.7">OH5A5A1-300</text>
<text x="828.7" y="538.8">B</text>
<text x="51.6" y="555.5">8</text>
<text x="159.5" y="555.5">7</text>
<text x="267.5" y="555.5">6</text>
<text x="375.4" y="555.4">5</text>
<text x="483.4" y="555.5">4</text>
<text x="591.3" y="555.5">3</text>
<text x="699.3" y="555.5">2</text>
<text x="807.2" y="555.5">1</text>
</g>
<text font-size="5" x="760" y="525.2">https://www.OpenHornet.com</text>
<g font-size="4.3">
<text x="555.7" y="441">6</text>
<text x="569.2" y="441">1</text>
<text x="578.5" y="441.3">OH5A5A1-303</text>
<text x="639" y="441.3">INNER SHAFT</text>
<text x="801.5" y="441.3">PETG</text>
<text x="555.7" y="448.1">5</text>
<text x="569.2" y="448.1">1</text>
<text x="578.5" y="448.4">OH5A5A1-302</text>
<text x="639.2" y="448.4">OUTER SHAFT</text>
<text x="801.5" y="448.4">PETG</text>
<text x="555.8" y="455.2">4</text>
<text x="569.1" y="455.2">2</text>
<text x="578.5" y="455.5">93365A110</text>
<text x="639.1" y="455.5">BRASS HEAT-SET INSERT FOR PLASTICS 2-56</text>
<text x="801.5" y="455.5">BRS</text>
<text x="555.7" y="462.3">3</text>
<text x="569.2" y="462.3">1</text>
<text x="578.4" y="462.6">P08X NUT</text>
<text x="639.1" y="462.6">NUT FOR P08X SERIES POTENTIOMETER, M7 X 0.75</text>
<text x="801.6" y="462.6">STL</text>
<text x="555.7" y="469.5">2</text>
<text x="569.2" y="469.5">1</text>
<text x="578.5" y="469.8">OH5A5A1-301</text>
<text x="639.1" y="469.8">DUAL SHAFT POT MOUNT</text>
<text x="801.5" y="469.8">PETG</text>
<text x="555.8" y="476.6">1</text>
<text x="569.2" y="476.6">1</text>
<text x="578.4" y="476.9">P082D-27CBR10K - POT,</text>
<text x="639.1" y="476.9">POT, DUAL SHAFT, 10K, W/ 11X DETENTS</text>
<text x="801.5" y="476.9">N/A</text>
<text x="578.4" y="482">DUAL SHAFT, 10K, W/ 11X</text>
<text x="578.4" y="487.1">DETENTS</text>
<text x="551.7" y="493.5">ITEM</text>
<text x="565.8" y="493.4">QTY</text>
<text x="591.9" y="493.5">PART NUMBER</text>
<text x="704.6" y="493.5">DESCRIPTION</text>
<text x="808.5" y="493.5">MATERIAL</text>
<text x="682" y="500.1">PARTS LIST</text>
<text x="723.4" y="544.5">4:1</text>
<text x="809" y="544.5">3/3</text>
</g>
<g font-size="3.5">
<text x="708.9" y="530.9">SIZE</text>
<text x="718.9" y="530.5">DWG NO</text>
<text x="828.2" y="530.9">REV</text>
<text x="709.6" y="544.2">SCALE</text>
<text x="795" y="544.2">SHEET</text>
</g>
</svg>
